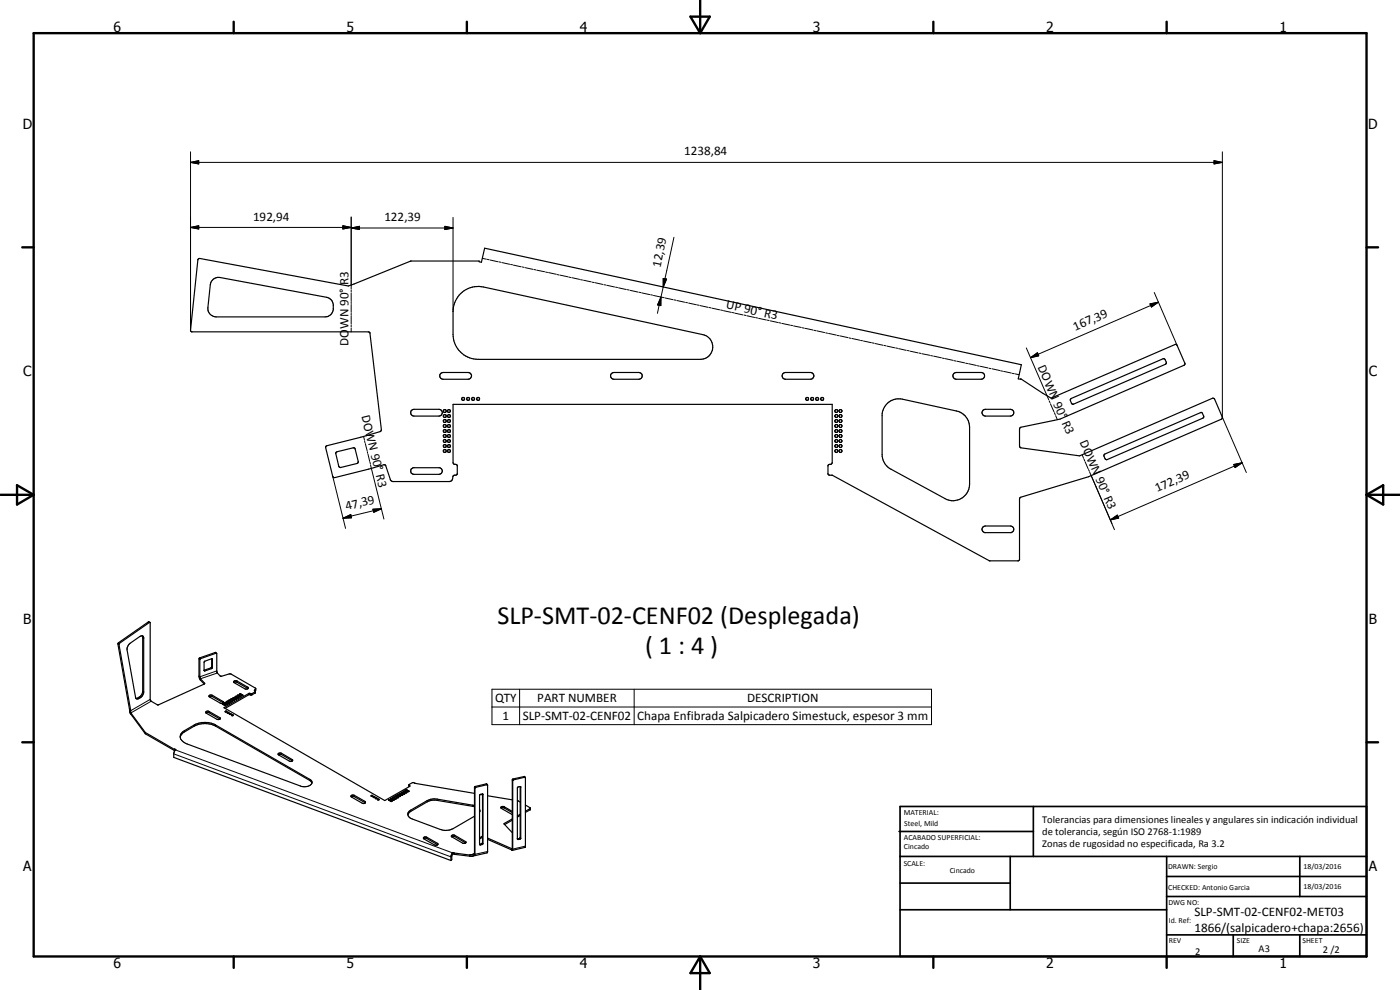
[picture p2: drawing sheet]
<svg xmlns="http://www.w3.org/2000/svg" width="420mm" height="297mm" viewBox="0 0 420 297" stroke-linecap="round" stroke-linejoin="round" font-family="sans-serif">
<g fill="none" stroke="#000" stroke-width=".35">
<path d="M59.6 77.6l45 8.2 18.8-7.5h20.4v.2l.7 .2 .9-4.2 161.1 34.9-.9 4.3h.8l9.1 5.8 37.3-16.2 .5 .3 2.3 5.4-.3 .6-37.1 16.1-11.8 2.5-.4 .5 .1 5.4 .3 .3 17.6 2.4 40-17.3 .5 .3 2.3 5.5-.2 .5-39.9 17.2-20.5 6.3-.2 .3v18.3l-.4 .4-8.7-.1-47.1-25.6-1.1-.1-.2-.3v-2.5l.2-.3 .8-.2 .3-.4v-17.5h-113.8v17.5l.2 .4 .8 .2 .2 .3v2.5l-1.2 .7a1.3 1.3 0 0 1-1.2 1.6h-17l-.6-.5-1.5-4.4-.2-.2-15 3.9-.5-.1-2.3-8.9 .2-.5 12-3.1 4.2-1.2 .3-.4-3.4-29.2-.4-.3h-53.1l-.3-.6 2.2-21.1zM64 83.8l.9-.5h1.2l31.9 5.9a2.5 2.5 0 0 1 2 2.1 3.5 3.5 0 0 1-.4 2.6l-1 1-1 .2h-32.8a2.5 2.5 0 0 1-2.4-2.8l.7-6.8 .3-1.1zM137.8 88.5a7.6 7.6 0 0 1 7.3-2.4l65.9 14.3a3.8 3.8 0 0 1 2.9 4.1 3.8 3.8 0 0 1-3.7 3.3h-66.7a7.6 7.6 0 0 1-7.5-7.5v-6.8a7.8 7.8 0 0 1 1.8-5zM132.2 112.2l.8-.4h7.5a1.02 1.02 0 0 1 1 1 1.02 1.02 0 0 1-1 1h-7.5a1.04 1.04 0 0 1-.8-1.6zM183.4 112.2l.8-.4h7.5a1.02 1.02 0 0 1 1 1 1.02 1.02 0 0 1-1 1h-7.5a1.04 1.04 0 0 1-.8-1.6zM234.9 112.2l.8-.4h7.5a1.02 1.02 0 0 1 1.1 1 1.02 1.02 0 0 1-1.1 1h-7.5a1.04 1.04 0 0 1-.8-1.6zM286.2 112.2l.8-.4h7.5a1.02 1.02 0 0 1 1 1 1.02 1.02 0 0 1-1 1h-7.5a1.04 1.04 0 0 1-.8-1.6zM321.3 119.8l27.7-12.1 .6 .1 .4 .8v.4l-.3 .3-27.5 11.9-.3 .1-.3-.3zM100.9 135.7l5.4-1.3 .2 .2 1 4.2-.4 .3-5.1 1.2-.3-.4-1-3.9zM123.4 123.2l.8-.4h7.5a1.02 1.02 0 0 1 1.1 1 1.02 1.02 0 0 1-1.1 1h-7.5a1.04 1.04 0 0 1-.8-1.6zM134.5 122.9h.4l.3 .3-.3 .5-.5-.2zM134.5 125.9h.4l.3 .3-.3 .5-.5-.2z"/>
<path d="M266 121.3a5.1 5.1 0 0 1 4.8-1.5l16.3 3.5a4.9 4.9 0 0 1 3.9 4.9v17a5 5 0 0 1-6.9 4.7l-17.2-9.4a5.4 5.4 0 0 1-2.2-3.6v-12.8l.5-1.5zM295.1 123.1l.6-.3h7.5a1.02 1.02 0 0 1 1 1 1.02 1.02 0 0 1-1 1h-7.5a1.03 1.03 0 0 1-.9-.6 1.03 1.03 0 0 1 .3-1.1zM331.5 136.3l28.9-12.6 .4 .3 .4 .8v.5l-.2 .2-28.7 12.4-.7-.3-.3-.9zM123.4 140.8l.6-.5h8a1.01 1.01 0 0 1 .7 1.1 1.01 1.01 0 0 1-1 .9h-7.5a1 1 0 0 1-.9-.5 1 1 0 0 1 .1-1zM295.1 158.1l.6-.3h7.5a1.01 1.01 0 0 1 1.1 .9 1.01 1.01 0 0 1-.8 1.1h-8a1.01 1.01 0 0 1-.4-1.7zM38.7 193.3l3.3-2.3a.65 .65 0 0 1 .7-.2 .65 .65 0 0 1 .4 .5v16.5a1.8 1.8 0 0 1-2.3 1.7l-2.7-14.5 .1-.7zM42.7 190.8l.1 .3v16.5a2.38 2.38 0 0 1-2 1.9M45 186.7l.2 23.5 2.3 1.3 13.8-6.3M45 186.7l-.5-.1-9.1 6.5 3.5 19.9M45 186.7l-9.3 6.6 3.5 19.9M61.3 198.5l2.2-.8h.2v2.7l-2.4 .9zM63.5 197.7l-.1 2.6-2.2 .8"/>
<path d="M65 196l-5 1.8v5.4l1.4 1.8-.1 .2M65 196l-.4-.3-4.8 1.8-.1 5.4M65 196v.1M65 196.1h.1M65.1 196.1v5.4l1 1.3 .4 .1 2.8-.7 7.3 4.2 .1 .7-.2 .2M38.9 213l.4 1.3M38.9 213l.3 .2M39.2 213.2l.1 1.1M39.3 214.3l4.3 5.9 8.7 5M39.3 213.9l4.3 5.9 8.7 5M54.8 219.6l3.5-2.1a7 7 0 0 1 6.4 0l28.3 16.3a1.03 1.03 0 0 1 .6 1.2 1.03 1.03 0 0 1-1 .8l-2.1 .2-34.3-12.8a2.43 2.43 0 0 1-2-2.8zM59.7 202.9l.4 1.1"/>
<path d="M59.7 202.9l.3 .2M60.1 204l1.2 1.2M60.1 203.8v.2M61.8 213.9l.8-.1 3.4 1.9M61.8 213.6l.8-.2 3.3 1.9 .2 .3-.5 .3-.5-.1-3.2-1.8zM62.8 209l.1-.4h.8l3.2 1.9 .1 .4M62.8 209l3.3 1.9 .5 .2 .4-.2M62.8 209l.8-.1 3.4 2M65.1 201.8h.1M66.7 211.2l.5-.1 .1 .2zM67.3 211.3l-.1 .1M67.3 211.5l.3-.1 .2 .2-.4 .1z"/>
<path d="M67.5 210.8l.3-.1 .1 .2-.4 .1zM67.6 213.4l.5 .1-.3 .2zM68 211.1l.4 .1-.4 .1zM68 210.5l.3-.1 .2 .2-.2 .1zM68.3 213.7l.4 .2-.4 .1zM68.6 210.8l.4-.1 .1 .2-.3 .1zM68.7 210.1h.5v.1l-.4 .1zM68.9 214.2v.2l.4-.2M68.9 214.1h.3M68.9 214.1v.1M69.1 210.8v.1M69.2 210.4v.1"/>
<path d="M69.2 214.1l.1 .1M69.3 209.7l.5 .1-.4 .1zM69.3 210.4l.4 .1-.4 .1zM69.5 214.6v.1M69.5 214.5l.5 .1-.3 .2zM69.8 209.8v.1M69.8 210.1h.1M69.9 210l.4 .1-.3 .1zM70 209.3l.5 .1a.24 .24 0 0 1-.3 .2 .24 .24 0 0 1-.2-.3zM70.2 204.4l.8-.1 3.3 1.9 .2 .3-.3 .3h-.6l-3.3-1.9zM70.2 204.8l.8-.2 3.4 2M70.5 209.7h.4"/>
<path d="M70.5 209.7l.2 .2 .3-.2M70.5 209.7h.1M70.6 209h.5l-.3 .2zM70.9 209.7h.1M71.1 209.3l.4-.1 .1 .2-.3 .1zM71.1 209.4h.1M71.3 208.6l.4 .1-.4 .1zM71.7 208.6v.1M71.7 209l.2-.2 .4 .2-.3 .2zM71.9 208.2l.5 .1-.4 .1zM72.2 208.9h.1M72.5 208.5l.4 .1-.3 .2z"/>
<path d="M76.4 207.1v.1M76.4 207.2v.1M76.4 207.3l.3 .1M76.4 207.1h.1M76.6 207.6l-1 .6-.9-.1-7.5 4.2 48.3 27.9 7.4-4.2-.2-.5M76.6 207.5v.1M76.7 207.4l-.1 .5-1 .6-.9-.1-7.1 4.2M76.7 207.4l-.1 .1M76.7 206.8l-.3 .3M52.3 224.8v.4M52.4 224.7l.4 .2-.7 1.1v1.2l83.2 31M52.4 224.7l-.1 .1"/>
<path d="M52.4 225.1l-.1 .1M52.4 224.7v.4M52.4 225.1l.1 .1M54.1 221.2l.3-.8 1-.8a11.6 11.6 0 0 1 5.1-2.4h2l2.2 .6 28.3 16.4 .6 .7M83.5 226.1l1-.1 3.3 2a.56 .56 0 0 1-.4 .5 .56 .56 0 0 1-.6-.2l-3.3-1.9zM83.6 226.4h.9l3.3 1.9M105.4 239.1l.8-.2 3.4 2M105.5 238.6h.8l3.2 1.9a.51 .51 0 0 1-.1 .7 .51 .51 0 0 1-.7-.2l-3.2-1.9-.2-.2zM111.4 238.8l.3-.2 .2 .2-.4 .1zM112 239.1l.5 .1-.3 .1zM112.6 239.5h.1M113.1 239.4l-.5 .1"/>
<path d="M113.1 239.4h.1M113.1 239.4v.2l-.5-.1M113.3 239.8l.3-.1 .2 .2-.4 .1zM116.6 240l.5 .1-.3 .1zM117.3 239.6l.5 .1-.4 .1zM117.9 239.2l.5 .2h-.4zM118.4 239.6h.5l-.3 .2zM118.6 238.8h.4a.26 .26 0 0 1-.2 .3 .26 .26 0 0 1-.3-.2zM119.1 239.2h.5l-.4 .2zM119.2 238.5l.3-.1 .2 .2zM119.5 239.3v.1M119.7 238.8l.5 .1-.4 .1z"/>
<path d="M119.8 238.2l.3-.2 .2 .3-.3 .1zM120.3 238.5h.6l-.3 .2zM120.4 237.8l.5-.1a.26 .26 0 0 1-.2 .3 .26 .26 0 0 1-.3-.2zM120.9 238.5h.1M121 238.1h.5l-.3 .2zM121.1 237.4l.3-.1 .2 .2-.4 .1zM121.5 238.1v.1M121.6 237.7l.3-.1 .2 .2-.4 .1zM121.7 237l.3-.1 .2 .3h-.4zM122.2 237.4l.3-.2 .3 .2-.5 .1zM122.7 235.5l.1 .5M124.4 235l-.6-.2-1.1 .7"/>
<path d="M124.4 235h.1M124.5 235l17.9 3M142.4 236.1v20M142.4 236.1h.1M144.1 238.4l.7 .1M144.8 238.2l-.7 .2-.2 .2v14.7M144.8 238.2l.1 .1v14.9l-.8 .3-.2-.2M144.8 238.2v14.7l-.9 .4M146.3 235.5l-3.6 .7-.2 .3v19.8M146.3 235.5l-.4-.3-3.5 .9M146.3 235.5v20.2l-.2 .2-4.4 1M146.3 238.8l7.4 1.2"/>
<path d="M155.4 236.2l.9-.1v15.5l-.7 .3-.3-.2zM156.1 236v15.3l-.7 .4M157.6 233.3l-3.4 .7-.3 .3-.2 20.8M157.6 233.3l-.3-.3-3.6 .9-.1 20.8M157.6 233.3l.1 20.7-.1 .3-3.9 .8M117.2 240.3h.5l-.3 .2zM127.1 251.4l.8-.3 3.4 1.9 .1 .3-.4 .3-.6-.1-3.2-1.8zM127.2 251.6l.8-.1 3.3 2M135.5 250.8l.5-.3 .5 .1 3.1 1.9a.44 .44 0 0 1 0 .6 .44 .44 0 0 1-.6-.1zM135.5 251.1l1-.1 3.3 1.9M135.9 255.8v.4M135.9 255.8l-.5 .9-.1 1.5"/>
<path d="M135.9 256.2l-.3 .5v1.2l-.3 .3M135.9 256.2l.4 .1M135.9 255.8l.4 .1M136.3 255.9v.4M136.3 256.3l4.6 .6M136.3 255.9l4.6 .6M140.9 256.5v.4M142.4 242.1l-11.6-2h-1.2l-1.4 .5-4.9 2.9-.9 1M142.4 241.7l-12.4-2-1.8 .5-4.9 2.9a1.38 1.38 0 0 0-.9 1.5 1.38 1.38 0 0 0 1.4 1.1l8.4 3.2a5 5 0 0 0 3.7-.2l6.5-3.8M142.4 256.1l.1 .2M142.4 256.1l-1.5 .4M142.5 256.3l-.7 .6h-.9"/>
<path d="M143.9 243.2l.1 .3M143.9 242.9l.1 .6M144 243.5l-.1 .1M144.8 251.2l-.9 .5M144.8 250.9l-.9 .5M146.3 251.8l7.3 3.2M146.3 251.5l7.3 3.1M150.4 242.5l.8-.1 2.5 1.4M153.6 254.6v.4M153.6 255l.1 .1M153.6 254.6v.1M153.7 244.4h.1"/>
<path d="M153.7 255.1h.1M153.7 245.7l-2.4 1.5 2.4 2.7M153.7 246.1l-2.2 1.3M153.7 243.5l-2.5-1.5h-.5l-.4 .2 .2 .4 3.2 1.8M155.3 251.5l.1 .1M155.3 240.3l.8 .4M155.3 251.7h.1M156.1 244.7l-.8 .5M156.1 244.3l-.8 .5M157.7 241.6l1.5 .8v.6l-1.5 .8M159.2 242.6l-1.5 .8"/>
<circle cx="139" cy="119.7" r=".44"/>
<circle cx="140.5" cy="119.7" r=".44"/>
<circle cx="142" cy="119.7" r=".45"/>
<circle cx="143.5" cy="119.7" r=".44"/>
<circle cx="242.2" cy="119.7" r=".44"/>
<circle cx="243.7" cy="119.7" r=".44"/>
<circle cx="245.2" cy="119.7" r=".45"/>
<circle cx="246.7" cy="119.7" r=".44"/>
<circle cx="133.5" cy="130.8" r=".44"/>
<circle cx="133.5" cy="123.3" r=".45"/>
<circle cx="133.5" cy="132.3" r=".43"/>
<circle cx="133.5" cy="126.3" r=".45"/>
<circle cx="133.5" cy="129.3" r=".45"/>
<circle cx="133.5" cy="135.3" r=".45"/>
<circle cx="133.5" cy="124.8" r=".45"/>
<circle cx="133.5" cy="127.8" r=".45"/>
<circle cx="133.5" cy="133.8" r=".43"/>
<circle cx="134.7" cy="130.8" r=".44"/>
<circle cx="134.7" cy="135.3" r=".44"/>
<circle cx="134.7" cy="127.8" r=".44"/>
<circle cx="134.7" cy="133.8" r=".44"/>
<circle cx="134.7" cy="129.3" r=".43"/>
<circle cx="134.7" cy="132.3" r=".43"/>
<circle cx="134.7" cy="124.8" r=".43"/>
<circle cx="251" cy="129.3" r=".44"/>
<circle cx="251" cy="124.8" r=".44"/>
<circle cx="251" cy="127.8" r=".44"/>
<circle cx="251" cy="135.3" r=".44"/>
<circle cx="251" cy="133.8" r=".43"/>
<circle cx="251" cy="126.3" r=".44"/>
<circle cx="251" cy="132.3" r=".44"/>
<circle cx="251" cy="130.8" r=".44"/>
<circle cx="251" cy="123.3" r=".44"/>
<circle cx="252.2" cy="132.3" r=".44"/>
<circle cx="252.2" cy="135.3" r=".45"/>
<circle cx="252.2" cy="129.3" r=".45"/>
<circle cx="252.2" cy="124.8" r=".44"/>
<circle cx="252.2" cy="127.8" r=".44"/>
<circle cx="252.2" cy="130.8" r=".45"/>
<circle cx="252.2" cy="123.3" r=".44"/>
<circle cx="252.2" cy="126.3" r=".44"/>
<circle cx="252.3" cy="133.8" r=".44"/>
<circle cx="118" cy="240" r=".23"/>
</g>
<g fill="none" stroke="#000" stroke-width=".3">
<path d="M57.2 48.7l2.4-.5v1zM57.2 45.6v53.5M57.2 48.7h309.6M364.4 48.2l2.4 .5-2.4 .5zM366.8 45.6v79.7M57.2 68.2l2.4-.5v1zM57.2 68.2h48.2M102.9 67.7l2.5 .5-2.5 .5zM105.4 68.4l2.5-.5v1zM105.4 65.1v21.6M105.4 68.4h30.6M133.5 67.9l2.5 .5-2.5 .5z"/>
<path d="M136 65.2v28.3M144.8 77.5l1.2 .3M146.2 77.8l.6 .1M147.1 78l2.3 .5M149.7 78.6l.6 .1M150.6 78.8l2.3 .5M153.2 79.3l.6 .2M154.1 79.5l2.3 .6M202.3 71.2l-3.3 14.9M105.4 87v.5M105.4 87.9v2.3M105.4 90.5v.6"/>
<path d="M105.4 91.4v2.3M105.4 94v.6M105.4 94.9v2.3M105.4 97.5v.6M105.4 98.4v1.2M156.7 80.1l.6 .1M157.6 80.3l2.3 .5M160.2 80.9l.6 .1M161.1 81.1l2.3 .4M163.7 81.6l.6 .1M164.6 81.8l2.4 .5M167.2 82.4l.6 .1"/>
<path d="M168.1 82.5l2.4 .6M170.7 83.1l.6 .2M171.6 83.3l2.3 .5M174.2 83.9l.6 .1M175.1 84.1l2.3 .5M177.7 84.7l.6 .1M178.6 84.8l2.3 .5M181.3 85.4l.5 .1M182.1 85.6l2.3 .5M184.7 86.1l.6 .2M185.6 86.4l2.3 .5M188.2 86.9l.6 .1"/>
<path d="M189.1 87.1l2.4 .5M191.8 87.7l.6 .1M192.6 87.9l2.4 .5M195.3 88.4l.5 .2M196.1 88.6l2.3 .6M198.4 89.2l-.1 2.5-1-.2zM198.4 89.2l-1.1 4.8M198.7 89.2l.6 .1M199 83.6l1.1 .1-1.1 2.4zM199 86.1l-.6 3.1M199.6 89.4l2.4 .5M202.3 90l.5 .1"/>
<path d="M203.1 90.2l2.4 .5M205.8 90.7l.5 .1M206.7 90.9l2.3 .5M209.2 91.5l.6 .1M210.1 91.7l2.4 .5M212.8 92.2l.5 .2M213.6 92.5l2.4 .5M216.3 93l.6 .1M217.1 93.2l2.4 .5M219.8 93.8l.6 .1M220.6 94l2.4 .5M223.3 94.5l.5 .2"/>
<path d="M224.1 94.7l2.4 .5M226.8 95.3l.6 .1M227.7 95.5l2.3 .5M230.3 96.1l.5 .1M231.2 96.3l2.3 .5M233.8 96.8l.5 .1M234.6 97l2.4 .5M237.3 97.6l.6 .1M238.2 97.8l2.3 .5M240.8 98.3l.6 .2M241.6 98.5l2.4 .5M244.3 99.1l.6 .1"/>
<path d="M245.1 99.3l2.4 .5M247.8 99.9l.6 .1M345.1 91.2l2.5-.5-2 1.4zM346.4 87.8l6.9 15.8M347.6 90.7l-38.3 16.6M248.7 100l2.3 .5M251.3 100.6l.6 .2M252.2 100.8l2.3 .5M254.8 101.4l.6 .1M255.7 101.6l2.3 .5M258.3 102.2h.6M259.2 102.3l2.3 .5"/>
<path d="M261.8 102.9l.6 .1M262.7 103.1l2.3 .5M265.3 103.6l.6 .2M266.2 103.8l2.3 .6M268.8 104.4l.6 .1M269.7 104.6l2.3 .5M272.3 105.2l.6 .1M273.2 105.4l2.3 .5M275.8 105.9l.6 .1M276.7 106.1l2.3 .5M279.3 106.7l.6 .1M280.2 106.8l2.3 .6"/>
<path d="M282.8 107.4l.6 .2M283.7 107.6l2.3 .5M286.3 108.2l.6 .1M287.2 108.4l2.3 .5M289.8 109l.6 .1M290.7 109.1l2.3 .5M293.3 109.7l.6 .2M294.2 109.9l2.3 .5M296.8 110.5l.6 .1M297.7 110.7l2.3 .5M300.3 111.3l.6 .1M301.2 111.4l2.3 .5"/>
<path d="M303.8 112l.6 .1M304.7 112.2l1.1 .2M308 104.4l6.7 15.5M309.3 107.3l2.1-1.5 .3 1zM109.1 131l.3 1M109.4 132.3l.1 .5M109.6 133.1l.6 2.1M110.2 135.5l.2 .5M110.4 136.3l.5 2.1M111 138.7l.2 .5M111.2 139.5l4 16.2M314.9 120.3l.2 .5"/>
<path d="M315.2 121.2l1.1 2.3M316.4 123.8l.3 .6M316.8 124.7l.5 1.2M324.8 136.4l.4 1.1M325.3 137.8l.2 .5M325.7 138.6l.8 2M366.8 125.1l7.2 16.7M370.3 139.4l2.5-.5-2.1 1.4zM372.8 138.9l-39.6 17.1M99.9 142.9l3.8 15.6M102.9 155.5l2.4-1.1 .2 1zM111.9 152.8l2.6-.1-2.3 1z"/>
<path d="M114.5 152.7l-11.6 2.8M326.7 140.9l.2 .5M327 141.6l.5 1.1M327.5 142.7l7 16.2M327.5 142.7l1.5 3.4M333.2 156l2.1-1.4 .4 .8zM35.4 193.2l.3 .2M35.6 192.8l.3 .2M42.8 191.3l.3 .2M44.5 186.6l.3 .2M59.7 197.7l.3 .2M60 197.4l.2 .2"/>
<path d="M63.6 197.7l.1 .1M64.5 195.8l.3 .2M41.4 209.4l.3 .2M41.8 209.2l.3 .1M42.8 207.3l.3 .2M43.6 219.8v.3M43.6 219.8v.4M45.1 209.8l-5.9 3.4M45.4 210.4l-6.1 3.5M55.4 219.2v.4M58.3 217.5v.3M61.3 201.1l.2 .2"/>
<path d="M61.4 205v.1M62.8 213.5v.4M63.3 200.4l.2 .2M63.5 200.1l.2 .2M63.7 208.6v.4M64.7 217.5v.3M65.1 201.3l-5.1 1.8M65.2 201.9l-5.1 1.9M65.9 215.3v.4M66.9 210.5v.3M71.2 204.3v.4M74.3 206.2v.3"/>
<path d="M74.7 208.1v.3M75.1 208.1v.3M75.2 208.2v.3M75.6 208.2v.3M76.4 207.1v.2M76.6 207.6v.3M76.7 206.8v.4M147.6 206.8h132v10.6h-132zM147.6 212.1h132M155.9 206.8v10.6M190.3 206.8v10.6M52.1 226.2l83.2 30.9 .3-.3"/>
<path d="M52.7 225l83.1 30.9v.4M84.5 226v.4M87.7 227.9v.3M93 233.8v.4M106.3 238.6v.4M122.8 235.6v.4M122.9 235.7v.3M131.2 239.8v.4M142.4 236.3l.1 .2M142.7 236l.1 .2M144.9 238.3v.1M145.9 235.2l.2 .3"/>
<path d="M153.7 234.1l.2 .2M154 233.7l.2 .3M156.2 236l.1 .2M157.3 233l.1 .2M109.5 240.5v.3M123.3 243.1v.4M128.1 251.2v.4M128.2 240.2v.4M131.3 253v.4M136.5 250.6v.4M139.6 252.5v.4M141.9 241.6v.3"/>
<path d="M142.1 256.2l-1.2 .3M144 253.3l.2 .2M144.5 253.2l.2 .2M144.7 251v.3M144.8 252.9l.1 .2M146.3 255.5l-3.8 .8M151.3 242.1v.3M151.4 247.1v.2M153.7 254.6h-.1M155.4 251.7l.2 .2M155.9 251.6l.1 .2M156.1 251.2l.2 .3"/>
<path d="M157.7 253.9l-3.8 .9-.2-.3M159.1 242.6v.4"/>
</g>
<circle cx="136.3" cy="255.9" r=".18" fill="#000"/>
<g fill="none" stroke="#000" stroke-width=".71">
<path d="M10.1 9.9h400v277.1h-400zM70.1 6.5v3.4M140.1 6.5v3.4M207.2 5h5.8l-2.9 4.9zM210.1 0v9.9M280.1 6.5v3.4M350.1 6.5v3.4M6.7 74.2h3.4M410.1 74.2h3.5M.1 148.5h10M5.1 145.6l5 2.9-5 2.9zM410.1 148.5h10"/>
<path d="M410.1 148.5l5-2.9v5.8zM6.7 222.7h3.4M410.1 222.7h3.5M70.1 287v3.4M140.1 287v3.4M210.1 287v10M210.1 287l2.9 5h-5.8zM280.1 287v3.4M350.1 287v3.4"/>
</g>
<g fill="none" stroke="#000" stroke-width=".51">
<path d="M269.8 249.5h40.3M270.1 242h140v45h-140zM270.1 257h140M303.2 257v16M310.1 242v15M350.1 257v30M390.1 257v12M270.1 265h33.1M270.1 273h80M350.1 269h60M350.1 263h60M350.1 280.5h60"/>
<path d="M370.1 280.5v6.5M390.1 280.5v6.5"/>
</g>
<g fill="#000">
<path d="M57.2 48.7l2.4-.5v1zM364.4 48.2l2.4 .5-2.4 .5zM57.2 68.2l2.4-.5v1zM102.9 67.7l2.5 .5-2.5 .5zM105.4 68.4l2.5-.5v1zM133.5 67.9l2.5 .5-2.5 .5zM198.4 89.2l-.1 2.5-1-.2zM199 83.6l1.1 .1-1.1 2.4zM345.1 91.2l2.5-.5-2 1.4zM309.3 107.3l2.1-1.5 .3 1zM102.9 155.5l2.4-1.1 .2 1zM111.9 152.8l2.6-.1-2.3 1z"/>
<path d="M333.2 156l2.1-1.4 .4 .8zM370.3 139.4l2.5-.5-2.1 1.4z"/>
</g>
<g font-size="7.9">
<text x="149.3" y="187.4">SLP-SMT-02-CENF02 (Desplegada)</text>
<text x="193.6" y="196.3">( 1 : 4 )</text>
</g>
<g font-size="4.2">
<text x="34" y="9.6">6</text>
<text x="104" y="9.6">5</text>
<text x="174" y="9.6">4</text>
<text x="244" y="9.6">3</text>
<text x="314" y="9.6">2</text>
<text x="384" y="9.6">1</text>
<text x="6.8" y="38.7">D</text>
<text x="410.6" y="38.7">D</text>
<text x="7" y="112.9">C</text>
<text x="410.8" y="112.9">C</text>
<text x="7" y="187.1">B</text>
<text x="410.8" y="187.1">B</text>
<text x="7" y="261.4">A</text>
<text x="410.8" y="261.4">A</text>
<text x="34" y="290.4">6</text>
<text x="104" y="290.4">5</text>
<text x="174" y="290.4">4</text>
<text x="244" y="290.4">3</text>
<text x="314" y="290.4">2</text>
<text x="384" y="290.4">1</text>
</g>
<g font-size="3.9">
<text x="205.3" y="46.7">1238,84</text>
<text x="75.9" y="66.2">192,94</text>
<text x="115.3" y="66.3">122,39</text>
<text x="198.2" y="80.3" transform="rotate(-78 198.2 80.3)">12,39</text>
<text x="217.8" y="92.5" transform="rotate(12 217.8 92.5)">UP 90° R3</text>
<text x="104.6" y="98.7" transform="rotate(-90 104.6 98.7)">WN 90° R3</text>
<text x="322.7" y="99.2" transform="rotate(-23 322.7 99.2)">167,39</text>
<text x="104.6" y="103.7" transform="rotate(-90 104.6 103.7)">DO</text>
<text x="311.3" y="110.2" transform="rotate(67 311.3 110.2)">DOWN 90° R3</text>
<text x="108.4" y="124.8" transform="rotate(76 108.4 124.8)">DOWN 90° R3</text>
<text x="324" y="132.7" transform="rotate(67 324 132.7)">DOWN 90° R3</text>
<text x="347.2" y="147.7" transform="rotate(-23 347.2 147.7)">172,39</text>
<text x="104" y="153.1" transform="rotate(-14 104 153.1)">47,39</text>
<text x="148.6" y="210.7">QTY</text>
<text x="161.2" y="210.7">PART NUMBER</text>
<text x="224.2" y="210.7">DESCRIPTION</text>
<text x="150.8" y="216">1</text>
<text x="156.9" y="216.1">SLP-SMT-02-CENF02</text>
<text x="191.3" y="216.2">Chapa Enfibrada Salpicadero Simestuck, espesor 3 mm</text>
<text x="358.5" y="275">SLP-SMT-02-CENF02-MET03</text>
<text x="358.5" y="279.7">1866/(salpicadero+chapa:2656)</text>
</g>
<g font-size="3.1">
<text x="312.7" y="246.8">Tolerancias para dimensiones lineales y angulares sin indicación individual</text>
<text x="312.7" y="250.4">de tolerancia, según ISO 2768-1:1989</text>
<text x="312.7" y="254">Zonas de rugosidad no especificada, Ra 3.2</text>
<text x="358.7" y="286.5">2</text>
<text x="377.7" y="285.6">A3</text>
<text x="397" y="285.9">2 /2</text>
</g>
<g font-size="2.4">
<text x="271.2" y="244.4">MATERIAL:</text>
<text x="271.3" y="252">ACABADO SUPERFICIAL:</text>
<text x="271.4" y="247.9">Steel, Mild</text>
<text x="271.3" y="254.6">Cincado</text>
<text x="271.2" y="259.7">SCALE:</text>
<text x="285" y="262">Cincado</text>
<text x="350.6" y="260.7">DRAWN: Sergio</text>
<text x="391.2" y="260.6">18/03/2016</text>
<text x="350.6" y="267">CHECKED: Antonio Garcia</text>
<text x="391.2" y="266.7">18/03/2016</text>
<text x="350.6" y="271.4">DWG NO:</text>
<text x="350.8" y="276.9">Id. Ref:</text>
<text x="350.8" y="282.8">REV</text>
<text x="371.2" y="282.9">SIZE</text>
<text x="390.9" y="282.9">SHEET</text>
</g>
</svg>
